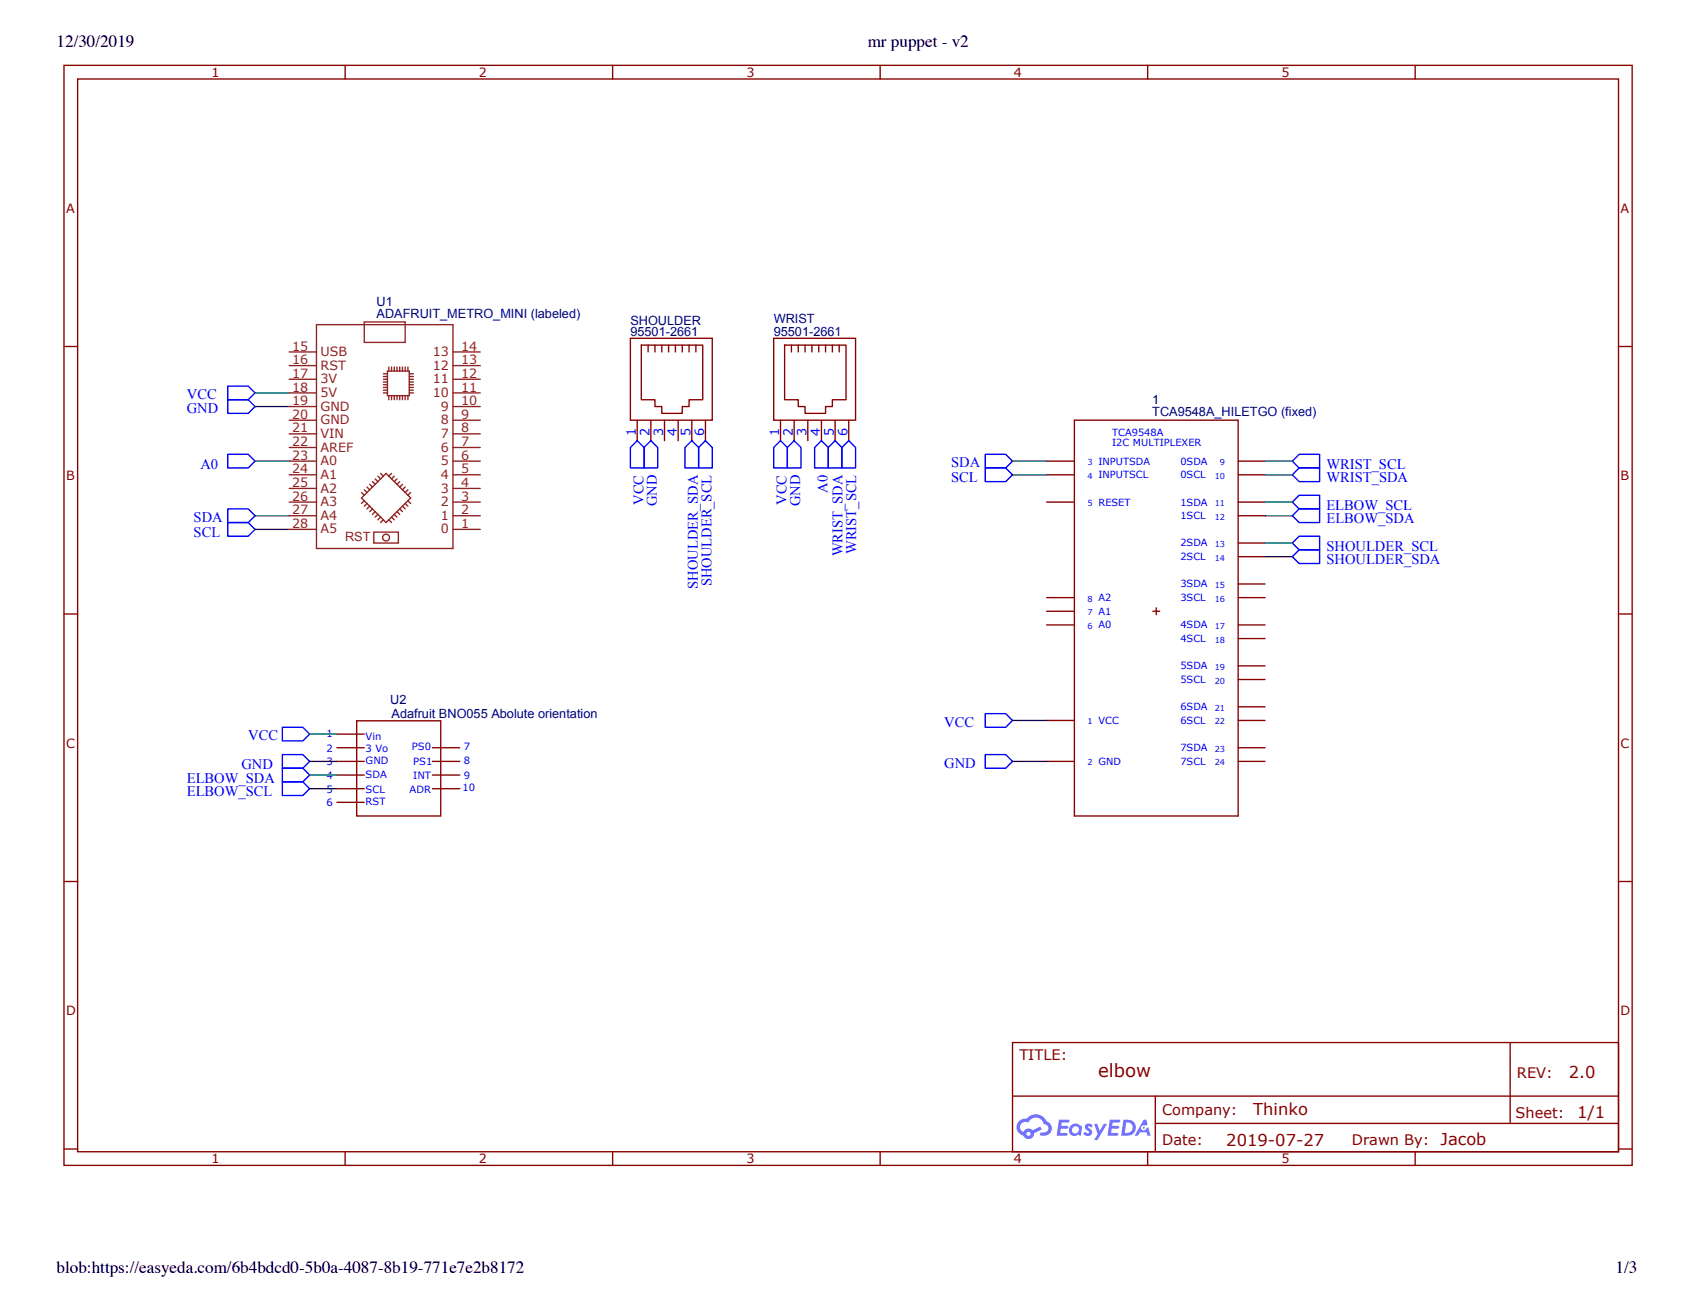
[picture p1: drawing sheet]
<svg xmlns="http://www.w3.org/2000/svg" width="279mm" height="216mm" viewBox="0 0 279 216" stroke-linecap="round" stroke-linejoin="round" font-family="sans-serif">
<g fill="none" stroke="#800" stroke-width=".23">
<path d="M10.6 10.8h258.6v181.4h-258.6zM12.8 13h254.1v177h-254.1zM56.9 10.8v2.2M101 10.8v2.2M145.2 10.8v2.2M189.3 10.8v2.2M233.4 10.8v2.2M10.6 57.1h2.2M266.9 57.1h2.3M10.6 101.3h2.2M266.9 101.3h2.3M10.6 145.4h2.2"/>
<path d="M266.9 145.4h2.3M167 172h99.9v18h-99.9zM249.1 172v13.3M10.6 189.5h2.2M56.9 190v2.2M101 190v2.2M145.2 190v2.2M167 180.8h99.9M189.3 190v2.2M190.6 185.3h76.3M190.6 180.8v9M233.4 190v2.2"/>
<path d="M266.9 189.5h2.3"/>
</g>
<g fill="#58f">
<path d="M179.1 185.5l.5-.2 .3 .1 .3 .2-.2 .4a.3 .3 0 0 0-.3-.3 .3 .3 0 0 0-.3 .2l.1 .1a.9 .9 0 0 1 .6 1 .88 .88 0 0 1-1.4 0l.3-.3 .4 .2 .2-.2a1.05 1.05 0 0 1-.6-1.1z"/>
<path d="M180.5 185.4h.5l.4 1.1 .7-1.1h.5l-1.6 2.6h-.5l.5-.9z"/>
<path d="M174.7 184.7h1.6l.1 .2-.2 .2h-1.1l-.1 .6h1l.2 .2-.2 .3h-1l-.1 .7h.9h.2v.3l-1.7 .1z"/>
<path d="M183 184.7h1.7l.1 .2-.3 .2h-1l-.1 .6h1l.2 .2-.2 .3h-1l-.1 .7h.9h.2v.3l-1.7 .1z"/>
<path d="M188.6 184.7h.5l.2 .8-.4 .2a.45 .45 0 0 0-.7 .2 .45 .45 0 0 0 .3 .6 .45 .45 0 0 0 .6-.4l.3-.2 .4 1.4h-.5l-.2-.5h-1.1l-.3 .5h-.6z"/>
<path d="M185.3 184.7l-.4 2.6h.9a1.34 1.34 0 0 0 1.5-1.3 1.34 1.34 0 0 0-1.6-1.3zM185.8 185.1a.88 .88 0 0 1 1 .9 .88 .88 0 0 1-1.1 .9h-.2z"/>
<path d="M176.6 185.7a.98 .98 0 0 0-.1 1.4 .98 .98 0 0 0 1.4 .1l.4 .1 .2-1.4-.1-.2h-.3a.97 .97 0 0 0-1.5 0zM177 185.9a.56 .56 0 0 1 .9 .3 .56 .56 0 0 1-.6 .7 .56 .56 0 0 1-.4-.8z"/>
<path d="M168.1 184.9a1.39 1.39 0 0 0 .7 2.4 .92 .92 0 0 0 1 .6 .92 .92 0 0 0 .7-1l1.3-.6-.2-.5-1.3 .6a.94 .94 0 0 0-1.5 .3 .89 .89 0 0 1-.5-1.2 .89 .89 0 0 1 1.3-.3 1.35 1.35 0 0 1 1.4-.9 1.35 1.35 0 0 1 1.2 1.1 .73 .73 0 0 1 .7 .9 .73 .73 0 0 1-1 .5 .28 .28 0 0 0-.4 .2 .28 .28 0 0 0 .3 .3 1.26 1.26 0 0 0 1.6-.8 1.26 1.26 0 0 0-.8-1.6 1.9 1.9 0 0 0-3.2-.4l-.8 .1zM169.3 187a.35 .35 0 0 1 .7 0 .35 .35 0 0 1-.7 0z"/>
<circle cx="188.6" cy="186" r=".17"/>
</g>
<g fill="none" stroke="#800" stroke-width=".23">
<path d="M104 55.8h13.5v13.5h-13.5zM105.8 56.9h10.1v9h-2.2v1.2h-1.2v1.1h-3.4v-1.1h-1.1v-1.2h-2.2zM106.9 56.9v1.2M108 56.9v1.2M109.1 56.9v1.2M110.3 56.9v1.2M111.4 56.9v1.2M112.5 56.9v1.2M113.7 56.9v1.2M114.8 56.9v1.2M127.6 55.8h13.5v13.5h-13.5zM129.4 56.9h10.1v9h-2.2v1.2h-1.1v1.1h-3.4v-1.1h-1.1v-1.2h-2.3z"/>
<path d="M130.5 56.9v1.2M131.7 56.9v1.2M132.8 56.9v1.2M133.9 56.9v1.2M135 56.9v1.2M136.2 56.9v1.2M137.3 56.9v1.2M138.4 56.9v1.2M105.1 69.3v3.4M107.3 69.3v3.4M109.6 69.3v3.4M111.9 69.3v3.4"/>
<path d="M114.1 69.3v3.4M116.4 69.3v3.4M128.7 69.3v3.4M131 69.3v3.4M133.2 69.3v3.4M135.5 69.3v3.4M137.7 69.3v3.4M140 69.3v3.4M172.6 76.1h4.5M172.6 78.3h4.5M177.2 69.3h27v65.3h-27zM204.2 76.1h4.4"/>
<path d="M204.2 78.3h4.4M172.6 82.8h4.5M172.6 98.6h4.5M204.2 82.8h4.4M204.2 85.1h4.4M204.2 89.6h4.4M204.2 91.8h4.4M204.2 96.3h4.4M204.2 98.6h4.4M58.8 118.9h13.9v15.7h-13.9zM172.6 103.1h4.5M172.6 118.8h4.5"/>
<path d="M172.6 100.8h4.5M190.1 100.8h1.2M190.7 100.3v1.1M204.2 103.1h4.4M204.2 105.3h4.4M204.2 109.8h4.4M204.2 112.1h4.4M204.2 116.6h4.4M204.2 118.8h4.4M55.6 121.1h4.5M55.6 123.3h4.5M55.6 125.6h4.5"/>
<path d="M55.6 127.8h4.5M55.6 130.1h4.5M55.6 132.3h4.5M71.3 123.3h4.5M71.3 125.6h4.5M71.3 127.8h4.5M71.3 130.1h4.5M172.6 125.6h4.5M204.2 123.3h4.4M204.2 125.6h4.4"/>
</g>
<g fill="none" stroke="#00f" stroke-width=".23">
<path d="M37.6 74.9h3.3l1.2 1.2-1.2 1.1h-3.3zM37.6 63.7h3.3l1.2 1.1-1.2 1.1h-3.3zM37.6 65.9h3.3l1.2 1.2-1.2 1.1h-3.3zM105.1 72.7l1.1 1.1v3.4h-2.2v-3.4zM107.3 72.7l1.2 1.1v3.4h-2.3v-3.4zM114.1 72.7l1.1 1.1v3.4h-2.2v-3.4zM116.4 72.7l1.1 1.1v3.4h-2.3v-3.4zM128.7 72.7l1.2 1.1v3.4h-2.3v-3.4zM131 72.7l1.1 1.1v3.4h-2.2v-3.4zM134.4 73.8l1.1-1.1 1.1 1.1v3.4h-2.2zM137.7 72.7l1.2 1.1v3.4h-2.3v-3.4zM138.9 73.8l1.1-1.1 1.1 1.1v3.4h-2.2z"/>
<path d="M162.5 77.2h3.4l1.1 1.1-1.1 1.1h-3.4zM162.5 74.9h3.4l1.1 1.2-1.1 1.1h-3.4zM213.1 78.3l1.2-1.1h3.4v2.2h-3.4zM213.1 76.1l1.2-1.2h3.4v2.3h-3.4zM37.6 86.2h3.3l1.2 1.1-1.2 1.1h-3.3zM37.6 83.9h3.3l1.2 1.2-1.2 1.1h-3.3zM213.1 85.1l1.2-1.2h3.4v2.3h-3.4zM213.1 82.8l1.2-1.1h3.4v2.2h-3.4zM213.1 91.8l1.2-1.1h3.4v2.2h-3.4zM213.1 89.6l1.2-1.2h3.4v2.3h-3.4zM46.6 120h3.3l1.2 1.1-1.2 1.1h-3.3zM162.5 117.7h3.4l1.1 1.1-1.1 1.2h-3.4z"/>
<path d="M46.6 124.5h3.3l1.2 1.1-1.2 1.1h-3.3zM46.6 126.7h3.3l1.2 1.1-1.2 1.2h-3.3zM46.6 129h3.3l1.2 1.1-1.2 1.1h-3.3zM162.5 124.5h3.4l1.1 1.1-1.1 1.1h-3.4z"/>
</g>
<g fill="none" stroke="#080" stroke-width=".23">
<path d="M42.1 76.1h5.6M42.1 64.8h5.6M42.1 67.1h5.6M167 76.1h5.6M167 78.3h5.6M208.6 76.1h4.5M208.6 78.3h4.5M42.1 87.3h5.6M42.1 85.1h5.6M208.6 85.1h4.5M208.6 82.8h4.5M208.6 91.8h4.5"/>
<path d="M208.6 89.6h4.5M167 118.8h5.6M51.1 121.1h4.5M51.1 125.6h4.5M51.1 127.8h4.5M51.1 130.1h4.5M167 125.6h5.6"/>
</g>
<g fill="none" stroke="#8d2323" stroke-width=".23">
<path d="M47.7 58.1h4.5M52.2 53.5h22.5v37h-22.5zM60.1 53.1h6.7v3.4h-6.7zM74.7 58.1h4.5M47.7 60.3h4.5M47.7 62.6h4.5M47.7 64.8h4.5M47.7 67.1h4.5M47.7 69.3h4.5M47.7 71.6h4.5M47.7 73.8h4.5M47.7 76.1h4.5"/>
<path d="M47.7 78.3h4.5M61 79.9l.4 .4M61.4 79.4l.5 .5M61.9 79l.4 .4M62.3 78.5l.5 .5M62.8 78.1l.4 .4M63.2 62.6h.7M63.2 64.8h.7M63.2 64.4h.7M63.2 63.9h.7M63.2 63.5h.7M63.2 63h.7"/>
<path d="M63.2 62.1h.7M63.2 61.7h.7M63.9 61.2h3.6v4.1h-3.6zM64.1 60.5v.7M64.1 65.3v.6M64.6 79l-.9-.9-4.1 4 1.4 1.4M64.6 79l3.1 3.1-4 4.1-2.7-2.7M64.6 78.1l-.5 .4M64.6 60.5v.7M64.6 65.3v.6M65 78.5l-.4 .5M65 60.5v.7"/>
<path d="M65 65.3v.6M65.5 79l-.5 .4M65.5 60.5v.7M65.5 65.3v.6M65.9 79.4l-.4 .5M65.9 60.5v.7M65.9 65.3v.6M66.4 79.9l-.5 .4M66.4 60.5v.7M66.4 65.3v.6M66.8 60.5v.7M66.8 65.3v.6"/>
<path d="M67.3 60.5v.7M67.3 65.3v.6M67.5 62.6h.7M67.5 64.8h.7M67.5 64.4h.7M67.5 63.9h.7M67.5 63.5h.7M67.5 63h.7M67.5 62.1h.7M67.5 61.7h.7M74.7 60.3h4.5M74.7 62.6h4.5"/>
<path d="M74.7 64.8h4.5M74.7 67.1h4.5M74.7 69.3h4.5M74.7 71.6h4.5M74.7 73.8h4.5M74.7 76.1h4.5M74.7 78.3h4.5M47.7 80.6h4.5M47.7 82.8h4.5M47.7 85.1h4.5M47.7 87.3h4.5M59.6 81.2l.5 .5"/>
<path d="M60.1 80.8l.4 .4M60.1 82.6l-.5 .4M60.5 80.3l.5 .5M60.5 83l-.4 .5M61 83.5l-.5 .4M61.4 83.9l-.4 .5M61.7 87.8h4v1.8h-4zM61.9 84.4l-.5 .4M62.3 84.8l-.4 .5M62.8 85.3l-.5 .4M63.2 85.7l-.4 .5M64.1 85.7l.5 .5"/>
<path d="M64.6 85.3l.4 .4M65 84.8l.5 .5M65.5 84.4l.4 .4M65.9 83.9l.5 .5M66.4 83.5l.4 .4M66.8 80.3l-.4 .5M66.8 83l.5 .5M67.3 82.6l.4 .4M67.3 80.8l-.5 .4M67.7 81.2l-.4 .5M74.7 80.6h4.5M74.7 82.8h4.5"/>
<path d="M74.7 85.1h4.5M74.7 87.3h4.5"/>
<circle cx="63.7" cy="88.7" r=".56"/>
</g>
<text font-size="3" fill="#800" x="181.1" y="177.7">elbow</text>
<g font-size="2.8">
<text x="9.3" y="7.8">12/30/2019</text>
<text x="143.1" y="7.8">mr puppet - v2</text>
<text x="9.3" y="209.9">blob:https://easyeda.com/6b4bdcd0-5b0a-4087-8b19-771e7e2b8172</text>
<text x="266.5" y="209.9">1/3</text>
</g>
<g font-size="2.7" fill="#800">
<text x="258.8" y="177.9">2.0</text>
<text x="206.7" y="184">Thinko</text>
<text x="260.1" y="184.4">1/1</text>
<text x="202.3" y="188.9">2019-07-27</text>
</g>
<g font-size="2.4" fill="#00f">
<text x="30.8" y="65.8">VCC</text>
<text x="30.8" y="68.1">GND</text>
<text x="33.1" y="77.3">A0</text>
<text x="156.9" y="77.1">SDA</text>
<text x="218.8" y="77.3">WRIST_SCL</text>
<text x="106.1" y="83.2" transform="rotate(-90 106.1 83.2)">VCC</text>
<text x="108.4" y="83.5" transform="rotate(-90 108.4 83.5)">GND</text>
<text x="129.7" y="83.2" transform="rotate(-90 129.7 83.2)">VCC</text>
<text x="132" y="83.5" transform="rotate(-90 132 83.5)">GND</text>
<text x="136.5" y="81.2" transform="rotate(-90 136.5 81.2)">A0</text>
<text x="156.9" y="79.6">SCL</text>
<text x="218.8" y="79.5">WRIST_SDA</text>
<text x="31.9" y="88.6">SCL</text>
<text x="31.9" y="86.1">SDA</text>
<text x="218.8" y="84.1">ELBOW_SCL</text>
<text x="218.8" y="86.3">ELBOW_SDA</text>
<text x="139" y="91.8" transform="rotate(-90 139 91.8)">WRIST_SDA</text>
<text x="141.2" y="91.4" transform="rotate(-90 141.2 91.4)">WRIST_SCL</text>
<text x="218.8" y="90.8">SHOULDER_SCL</text>
<text x="218.8" y="93.1">SHOULDER_SDA</text>
<text x="115.1" y="97.1" transform="rotate(-90 115.1 97.1)">SHOULDER_SDA</text>
<text x="117.4" y="96.7" transform="rotate(-90 117.4 96.7)">SHOULDER_SCL</text>
<text x="155.7" y="119.8">VCC</text>
<text x="40.9" y="122.1">VCC</text>
<text x="30.8" y="129.1">ELBOW_SDA</text>
<text x="30.8" y="131.3">ELBOW_SCL</text>
<text x="39.8" y="126.8">GND</text>
<text x="155.7" y="126.6">GND</text>
</g>
<g font-size="2.4" fill="#800">
<text x="168.1" y="174.9">TITLE:</text>
<text x="250.2" y="177.9">REV:</text>
<text x="191.7" y="183.9">Company:</text>
<text x="250" y="184.3">Sheet:</text>
<text x="191.7" y="188.8">Date:</text>
<text x="223" y="188.9">Drawn By: Jacob</text>
</g>
<g font-size="2.1" fill="#800">
<text x="34.9" y="12.7">1</text>
<text x="79" y="12.7">2</text>
<text x="123.1" y="12.7">3</text>
<text x="167.2" y="12.7">4</text>
<text x="211.3" y="12.7">5</text>
<text x="10.9" y="35.1">A</text>
<text x="267.3" y="35.1">A</text>
<text x="10.9" y="79.2">B</text>
<text x="267.3" y="79.2">B</text>
<text x="10.9" y="123.3">C</text>
<text x="267.3" y="123.3">C</text>
<text x="10.9" y="167.5">D</text>
<text x="267.3" y="167.5">D</text>
<text x="34.9" y="191.9">1</text>
<text x="79" y="191.9">2</text>
<text x="123.1" y="191.9">3</text>
<text x="167.2" y="191.9">4</text>
<text x="211.3" y="191.9">5</text>
</g>
<g font-size="2.1" fill="#000080">
<text x="62.1" y="52.4">ADAFRUIT_METRO_MINI (labeled)</text>
<text x="62.1" y="50.4">U1</text>
<text x="104" y="53.5">SHOULDER</text>
<text x="127.6" y="53.2">WRIST</text>
<text x="104" y="55.5">95501-2661</text>
<text x="127.6" y="55.5">95501-2661</text>
<text x="190.1" y="68.6">TCA9548A_HILETGO (fixed)</text>
<text x="190.1" y="66.6">1</text>
<text x="64.4" y="116.2">U2</text>
<text x="64.6" y="118.5">Adafruit BNO055 Abolute orientation</text>
</g>
<g font-size="2.1" fill="#8d2323">
<text x="48.2" y="57.8">15</text>
<text x="52.9" y="58.7">USB</text>
<text x="71.4" y="58.7">13</text>
<text x="76.1" y="57.8">14</text>
<text x="48.2" y="64.6">18</text>
<text x="48.2" y="62.3">17</text>
<text x="48.2" y="60.1">16</text>
<text x="52.9" y="65.5">5V</text>
<text x="52.9" y="63.2">3V</text>
<text x="52.9" y="61">RST</text>
<text x="71.4" y="61">12</text>
<text x="71.4" y="63.2">11</text>
<text x="71.4" y="65.5">10</text>
<text x="76.1" y="60.1">13</text>
<text x="76.1" y="62.3">12</text>
<text x="76.1" y="64.6">11</text>
<text x="48.2" y="71.3">21</text>
<text x="48.2" y="69.1">20</text>
<text x="48.2" y="66.8">19</text>
<text x="52.9" y="70">GND</text>
<text x="52.9" y="67.7">GND</text>
<text x="72.7" y="67.7">9</text>
<text x="72.7" y="70">8</text>
<text x="76.1" y="66.8">10</text>
<text x="76.1" y="69.1">9</text>
<text x="76.1" y="71.3">8</text>
<text x="48.2" y="75.8">23</text>
<text x="48.2" y="73.6">22</text>
<text x="52.9" y="76.7">A0</text>
<text x="52.9" y="74.5">AREF</text>
<text x="52.9" y="72.2">VIN</text>
<text x="72.7" y="72.2">7</text>
<text x="72.7" y="74.5">6</text>
<text x="72.7" y="76.7">5</text>
<text x="76.1" y="73.6">7</text>
<text x="76.1" y="75.8">6</text>
<text x="48.2" y="82.6">26</text>
<text x="48.2" y="80.3">25</text>
<text x="48.2" y="78.1">24</text>
<text x="52.9" y="83.5">A3</text>
<text x="52.9" y="81.2">A2</text>
<text x="52.9" y="79">A1</text>
<text x="72.7" y="79">4</text>
<text x="72.7" y="81.2">3</text>
<text x="72.7" y="83.5">2</text>
<text x="76.1" y="78.1">5</text>
<text x="76.1" y="80.3">4</text>
<text x="76.1" y="82.6">3</text>
<text x="48.2" y="87.1">28</text>
<text x="48.2" y="84.8">27</text>
<text x="52.9" y="88">A5</text>
<text x="52.9" y="85.7">A4</text>
<text x="56.9" y="89.3">RST</text>
<text x="72.7" y="85.7">1</text>
<text x="72.7" y="88">0</text>
<text x="76.1" y="84.8">2</text>
<text x="76.1" y="87.1">1</text>
</g>
<g font-size="2.1" fill="#00f">
<text x="104.9" y="72" transform="rotate(-90 104.9 72)">1</text>
<text x="107.1" y="72" transform="rotate(-90 107.1 72)">2</text>
<text x="109.4" y="72" transform="rotate(-90 109.4 72)">3</text>
<text x="111.6" y="72" transform="rotate(-90 111.6 72)">4</text>
<text x="113.9" y="72" transform="rotate(-90 113.9 72)">5</text>
<text x="116.1" y="72" transform="rotate(-90 116.1 72)">6</text>
<text x="128.5" y="72" transform="rotate(-90 128.5 72)">1</text>
<text x="130.8" y="72" transform="rotate(-90 130.8 72)">2</text>
<text x="133" y="72" transform="rotate(-90 133 72)">3</text>
<text x="135.3" y="72" transform="rotate(-90 135.3 72)">4</text>
<text x="137.5" y="72" transform="rotate(-90 137.5 72)">5</text>
<text x="139.8" y="72" transform="rotate(-90 139.8 72)">6</text>
</g>
<g font-size="1.7" fill="#00f">
<text x="53.8" y="121.5">1</text>
<text x="53.8" y="124">2</text>
<text x="60.3" y="122">Vin</text>
<text x="60.3" y="124">3 Vo</text>
<text x="67.9" y="123.8">PS0</text>
<text x="76.5" y="123.8">7</text>
<text x="53.8" y="126.3">3</text>
<text x="53.8" y="128.5">4</text>
<text x="53.8" y="130.8">5</text>
<text x="60.3" y="126">GND</text>
<text x="60.3" y="128.3">SDA</text>
<text x="60.3" y="130.8">SCL</text>
<text x="67.6" y="130.8">ADR</text>
<text x="68.2" y="126.3">PS1</text>
<text x="68.2" y="128.5">INT</text>
<text x="76.3" y="130.5">10</text>
<text x="76.5" y="126">8</text>
<text x="76.5" y="128.5">9</text>
<text x="53.8" y="133">6</text>
<text x="60.3" y="132.8">RST</text>
</g>
<g font-size="1.6" fill="#00f">
<text x="183.4" y="72">TCA9548A</text>
<text x="181.2" y="76.6">INPUTSDA</text>
<text x="183.4" y="73.6">I2C MULTIPLEXER</text>
<text x="194.7" y="76.6">0SDA</text>
<text x="181.2" y="78.9">INPUTSCL</text>
<text x="181.2" y="83.4">RESET</text>
<text x="194.7" y="83.4">1SDA</text>
<text x="194.7" y="78.9">0SCL</text>
<text x="194.7" y="85.6">1SCL</text>
<text x="194.7" y="90.1">2SDA</text>
<text x="194.7" y="92.4">2SCL</text>
<text x="181.2" y="99.1">A2</text>
<text x="181.2" y="101.4">A1</text>
<text x="194.7" y="96.9">3SDA</text>
<text x="194.7" y="99.1">3SCL</text>
<text x="181.2" y="103.6">A0</text>
<text x="194.7" y="103.6">4SDA</text>
<text x="194.7" y="105.9">4SCL</text>
<text x="194.7" y="110.4">5SDA</text>
<text x="194.7" y="112.6">5SCL</text>
<text x="181.2" y="119.4">VCC</text>
<text x="194.7" y="117.1">6SDA</text>
<text x="194.7" y="119.4">6SCL</text>
<text x="194.7" y="123.9">7SDA</text>
<text x="181.2" y="126.1">GND</text>
<text x="194.7" y="126.1">7SCL</text>
</g>
<g font-size="1.4" fill="#00f">
<text x="179.3" y="76.7">3</text>
<text x="201.2" y="76.7">9</text>
<text x="179.3" y="83.5">5</text>
<text x="179.3" y="79">4</text>
<text x="200.4" y="79">10</text>
<text x="200.4" y="83.5">11</text>
<text x="200.4" y="85.7">12</text>
<text x="200.4" y="90.2">13</text>
<text x="200.4" y="92.5">14</text>
<text x="179.3" y="101.5">7</text>
<text x="179.3" y="99.2">8</text>
<text x="200.4" y="97">15</text>
<text x="200.4" y="99.2">16</text>
<text x="179.3" y="103.7">6</text>
<text x="200.4" y="103.7">17</text>
<text x="200.4" y="106">18</text>
<text x="200.4" y="110.5">19</text>
<text x="200.4" y="112.7">20</text>
<text x="179.3" y="119.5">1</text>
<text x="200.4" y="117.2">21</text>
<text x="200.4" y="119.5">22</text>
<text x="200.4" y="124">23</text>
<text x="179.3" y="126.2">2</text>
<text x="200.4" y="126.2">24</text>
</g>
</svg>
